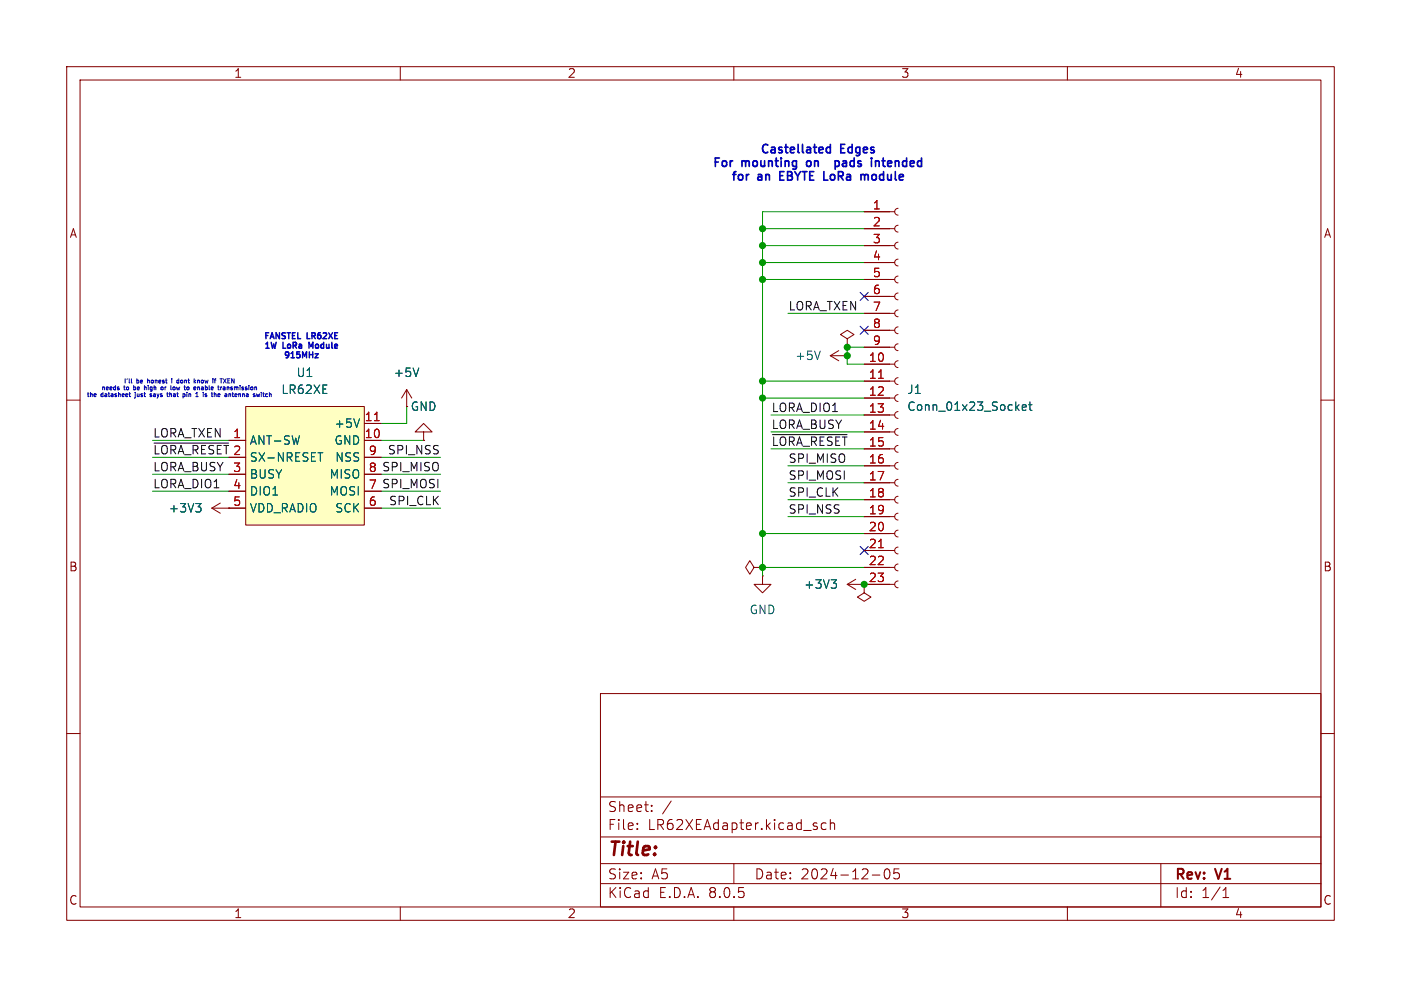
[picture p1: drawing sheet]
<svg xmlns="http://www.w3.org/2000/svg" width="210mm" height="148mm" viewBox="0 0 210 148" stroke-linecap="round" stroke-linejoin="round" font-family="sans-serif">
<g fill="none" stroke="#840000" stroke-width=".15">
<path d="M10 10h190v128h-190zM12 12h186v124h-186zM60 10v2M110 10v2M160 10v2M129.5 39.4h4.6M129.5 36.8h4.6M129.5 34.3h4.6M129.5 31.8h4.6M134.6 38.9a.51 .51 0 0 0-.5 .5 .51 .51 0 0 0 .5 .5M134.6 36.3a.51 .51 0 0 0-.5 .5 .51 .51 0 0 0 .5 .5M134.6 33.8a.51 .51 0 0 0-.5 .5 .51 .51 0 0 0 .5 .5"/>
<path d="M134.6 31.2a.51 .51 0 0 0-.5 .6 .51 .51 0 0 0 .5 .5M10 60h2M124.5 53.3l1.2 .8M124.5 53.3h2.5M125.7 52.6l-1.2 .7M127 50.8l1-.6-1-.7-1 .7 1 .6v1.3M127 52.1h.1M127 53.3h.1M129.5 59.7h4.6M129.5 57.2h4.6M129.5 54.6h4.6M129.5 52.1h4.6"/>
<path d="M129.5 49.5h4.6M129.5 47h4.6M129.5 44.5h4.6M129.5 41.9h4.6M134.6 59.2a.51 .51 0 0 0-.5 .5 .51 .51 0 0 0 .5 .5M134.6 56.6a.51 .51 0 0 0-.5 .6 .51 .51 0 0 0 .5 .5M134.6 54.1a.51 .51 0 0 0-.5 .5 .51 .51 0 0 0 .5 .5M134.6 51.6a.51 .51 0 0 0-.5 .5 .51 .51 0 0 0 .5 .5M134.6 49a.51 .51 0 0 0-.5 .5 .51 .51 0 0 0 .5 .5M134.6 46.5a.51 .51 0 0 0-.5 .5 .51 .51 0 0 0 .5 .5M134.6 43.9a.51 .51 0 0 0-.5 .6 .51 .51 0 0 0 .5 .5M134.6 41.4a.51 .51 0 0 0-.5 .5 .51 .51 0 0 0 .5 .5"/>
<path d="M198 60h2M31.7 76.2l1.3 .8M31.7 76.2h2.6M33 75.4l-1.3 .8M34.3 76.2h.1M129.5 77.5h4.6M129.5 74.9h4.6M129.5 72.4h4.6M129.5 69.9h4.6M129.5 67.3h4.6M129.5 64.8h4.6M129.5 62.2h4.6"/>
<path d="M134.6 79.5a.51 .51 0 0 0-.5 .5 .51 .51 0 0 0 .5 .5M134.6 77a.51 .51 0 0 0-.5 .5 .51 .51 0 0 0 .5 .5M134.6 74.4a.51 .51 0 0 0-.5 .5 .51 .51 0 0 0 .5 .5M134.6 71.9a.51 .51 0 0 0-.5 .5 .51 .51 0 0 0 .5 .5M134.6 69.3a.51 .51 0 0 0-.5 .6 .51 .51 0 0 0 .5 .5M134.6 66.8a.51 .51 0 0 0-.5 .5 .51 .51 0 0 0 .5 .5M134.6 64.3a.51 .51 0 0 0-.5 .5 .51 .51 0 0 0 .5 .5M134.6 61.7a.51 .51 0 0 0-.5 .5 .51 .51 0 0 0 .5 .5M113 85.1l-.6-1-.6 1 .6 1 .6-1h1.3M114.3 85.1h.1M114.3 86.4v1.2h1.3l-1.3 1.3-1.3-1.3h1.3M114.3 86.4h.1"/>
<path d="M127 87.6h7.1M127 87.6l1.3 .8M128.3 86.9l-1.3 .7M129.5 87.6h.1M129.5 87.6v1.3l1.1 .6-1.1 .7-1-.7 1-.6M129.5 85.1h4.6M129.5 82.6h4.6M129.5 80h4.6M134.6 87.1a.51 .51 0 0 0-.5 .5 .51 .51 0 0 0 .5 .5M134.6 84.6a.51 .51 0 0 0-.5 .5 .51 .51 0 0 0 .5 .5M134.6 82a.51 .51 0 0 0-.5 .6 .51 .51 0 0 0 .5 .5M10 110h2"/>
<path d="M90 104h108v32h-108zM90 119.5h108M198 110h2M60 136v2M90 132.5h108M90 129.5h108M90 125.5h108M95.5 124.2v.2M95.5 123.5v.1M97.7 121.5v.2M97.7 120.8v.1M100.6 120.1l-1.3 1.9"/>
<path d="M110 136v2M110 129.5v3M123.8 123.5l-.4-.1-.3 .3v.4l.2 .2h.5M124.5 123.5a.37 .37 0 0 1 .6 .1v.8M124.5 122.9v1.5M130.8 131.2h1.1M132.7 130.4l.3-.1a.94 .94 0 0 1 0 1.5h-.1a.91 .91 0 0 1-.2-1.4zM134.8 130.3h-.8v.7l.2-.1h.5l.1 .2v.5l-.3 .2h-.3l-.2-.2M160 136v2M174 129.5v6.5M183.3 134.6h.9M183.3 133.5l.5-.4v1.5"/>
</g>
<path d="M131.7 56.7h.7M131.7 82.1h.7" fill="none" stroke="#a90000" stroke-width=".15"/>
<path d="M123 52.6l-.5 1.3M29.3 75.5h.8l-.4 .5M29.9 76l.2 .2v.3l-.2 .3M153.2 61.1l.6-.1v-.2l-.4-.1-.2 .2 .1 .6h.5M154.2 60.7h.5M154.4 60.3v1.1l.3 .1M124.6 86.9h.8l-.4 .5M125.1 87.4l.3 .3v.3l-.3 .2" fill="none" stroke="#006464" stroke-width=".15"/>
<path d="M36.8 61h17.8v17.7h-17.8z" fill="#ffffc2"/>
<g fill="none" stroke="#840000" stroke-width=".15">
<path d="M129.5 31.8h3.8M129.5 34.3h3.8M129.5 36.8h3.8M129.5 39.4h3.8M61 58.4l-.8 1.3M61 58.4v2.6M61 58.4l.7 1.3M129.5 54.6h3.8M129.5 57.2h3.8M129.5 59.7h3.8M129.5 41.9h3.8M129.5 44.5h3.8"/>
<path d="M129.5 47h3.8M129.5 49.5h3.8M129.5 52.1h3.8M34.3 76.2h.1M34.3 66h2.5M34.3 71.1h2.5M34.3 73.7h2.5M34.3 76.2h2.5M36.8 61h17.8v17.7h-17.8zM54.6 66h2.5M54.6 63.5h2.5M54.6 71.1h2.5"/>
<path d="M54.6 73.7h2.5M54.6 76.2h2.5M54.6 68.6h2.5M63.5 64.8h1.3l-1.3-1.3-1.3 1.3h1.3v1.2M63.5 66h.1M129.5 62.2h3.8M129.5 64.8h3.8M129.5 67.3h3.8M129.5 69.9h3.8M129.5 72.4h3.8M129.5 74.9h3.8M129.5 77.5h3.8"/>
<path d="M129.5 87.6h.1M129.5 80h3.8M129.5 82.6h3.8M129.5 85.1h3.8M129.5 87.6h3.8"/>
</g>
<path d="M42.5 59h.6M62.8 55.2l-.4 1.3M29.3 75.5h.8l-.4 .5M29.9 76l.2 .2v.3l-.2 .3M47.7 67.9h.7M53.9 62.8l-.4 1.3M153.2 61.1l.6-.1v-.2l-.4-.1-.2 .2 .1 .6h.5M154.2 60.7h.5M154.4 60.3v1.1l.3 .1M124.6 86.9h.8l-.4 .5M125.1 87.4l.3 .3v.3l-.3 .2" fill="none" stroke="#006464" stroke-width=".15"/>
<path d="M131.7 56.7h.7M56.1 63.1h.7M131.7 82.1h.7" fill="none" stroke="#a90000" stroke-width=".15"/>
<path d="M23.1 66.4h11.2M115.8 65.2h11.2" fill="none" stroke="#0f0f0f" stroke-width=".15"/>
<path d="M124.5 21.6v1.3M124.5 22.1h-.4l-.2 .2v.4l.1 .2h.5M125.2 24.1v1.3M125.6 24.1l-.4 .1M125.8 24.4v.3l-.1 .2h-.5M129.6 26.3v.7M131.8 24.3v.7" fill="none" stroke="#0000c2" stroke-width=".25"/>
<path d="M46.6 52l-.3-.7v.9M47.2 53.1h.5l-.5 .6h.5" fill="none" stroke="#0000c2" stroke-width=".22"/>
<g fill="none" stroke="#0000c2" stroke-width=".15">
<path d="M14.4 59.1v.1l-.3 .1M17.7 58.2l.2 .1M17.7 58l.1 .1M17.9 58.4l-.2 .1M17.9 58.3v.1M19.3 59.1h.3M19.4 58.8v.6l.2 .1M19.7 56.8v.5l.1 .1M20 58.4l.2 .1M20 57.8v.7M20.2 58l-.2 .1M20.3 59.1v.5l-.1 .1"/>
<path d="M21.6 58.1h.3v.4M21.6 57.8v.7M22.1 56.8v.6M22.3 57l-.2 .1M22.5 59.2l.3 .2-.1 .1-.2-.1M24.2 58.1l.1-.1 .2 .2-.1 .2h-.2M24.7 58v.5M24.9 58l-.2 .2M25.1 58.8v.6M25.4 59.1h.3v.4M25.4 58.8v.7M25.6 57.8v.6"/>
<path d="M25.7 56.8v.1M25.7 57v.4M26.5 58l.1 .5 .1-.3M27.3 57l-.2 .1v.3h.2M28 59.1v.4M28.3 59.1v.4M28.3 59.1h.3M28.3 59.1h.1M29.6 57.1l.3-.1v.4M29.6 57v.4M30.2 57.1v.3M30.3 58l.1 .1 .1 .4"/>
<path d="M30.5 58.8v.1M30.5 59.1v.4M30.5 58.4l-.2 .1M30.5 58.2h-.2M30.7 59.4l.2 .1M30.8 57.8v.7M30.8 58.4v.1M30.8 59.1h-.1l.1 .2M30.8 58v.1M31.7 59.1h.2M31.8 58.8v.6l.1 .1M32.1 58.8v.7"/>
<path d="M32.2 59.1h-.1M33 56.8h.3M33.2 56.8v.6M33.9 59.1h-.2M33.9 59.2l-.2 .1v.1l.2 .1M34 58.1h.3v.4M34 58v.5M34.2 57.4h.3M34.2 56.8h.3M34.2 57.1h.2M34.6 58.4l.2 .1M34.7 57.4v-.6l.4 .6"/>
<path d="M34.8 58l-.2 .1 .2 .1M35.8 59.1h.2l.1 .4M35.8 59.1v.4M39.8 59.4h.3M40.1 59.1h-.3M40.4 58.8v.7M40.4 59.1h.2l.1 .4M40.4 59.1h.1"/>
</g>
<g fill="none" stroke="#009600" stroke-width=".15">
<path d="M114.3 36.8h15.2M114.3 34.3h15.2M114.3 39.4h15.2M129.5 31.8h-15.2v54.6M114.3 57.2h15.2M114.3 41.9h15.2M114.3 59.7h15.2M118.1 47h11.4M129.5 52.1h-2.5v2.5h2.5M22.9 66h11.4M22.9 68.6h11.4M22.9 73.7h11.4"/>
<path d="M22.9 71.1h11.4M57.1 66h6.4M57.1 68.6h8.9M57.1 73.7h8.9M57.1 71.1h8.9M57.1 76.2h8.9M61 61v2.5h-3.9M115.6 62.2h13.9M115.6 67.3h13.9M115.6 64.8h13.9M118.1 69.9h11.4M118.1 72.4h11.4"/>
<path d="M118.1 77.5h11.4M118.1 74.9h11.4M114.3 80h15.2M114.3 85.1h15.2"/>
</g>
<path d="M128.9 48.9l1.2 1.2M128.9 43.8l1.2 1.3M130.1 48.9l-1.2 1.2M130.1 43.8l-1.2 1.3M128.9 81.9l1.2 1.3M130.1 81.9l-1.2 1.3" fill="none" stroke="#000084" stroke-width=".15"/>
<g fill="#009600" stroke="#009600" stroke-width=".15">
<circle cx="127" cy="52.1" r=".46"/>
<circle cx="114.3" cy="41.9" r=".46"/>
<circle cx="114.3" cy="39.4" r=".46"/>
<circle cx="114.3" cy="34.3" r=".46"/>
<circle cx="114.3" cy="36.8" r=".46"/>
<circle cx="127" cy="53.3" r=".46"/>
<circle cx="129.5" cy="87.6" r=".46"/>
<circle cx="114.3" cy="85.1" r=".46"/>
<circle cx="114.3" cy="80" r=".46"/>
<circle cx="114.3" cy="57.2" r=".46"/>
<circle cx="114.3" cy="59.7" r=".46"/>
</g>
<text font-size="2.8" fill="#840000" x="91" y="128.9">Title:</text>
<g font-size="2.1" fill="#840000">
<text x="91" y="124.7">File:</text>
<text x="91" y="122">Sheet:</text>
<text x="97.1" y="124.7">LR62XEAdapter.kicad_sch</text>
<text x="91" y="134.9">KiCad</text>
<text x="91" y="132.1">Size:</text>
<text x="97.7" y="132.1">A5</text>
<text x="98.7" y="134.9">E.D.A.</text>
<text x="106.3" y="134.9">8.0.5</text>
<text x="113" y="132.1">Date:</text>
<text x="120" y="132.1">2024-12-05</text>
<text x="176" y="132.3">Rev:</text>
<text x="176" y="134.9">Id:</text>
<text x="180.1" y="134.9">1/1</text>
<text x="182.4" y="132.3">V1</text>
</g>
<g font-size="1.8" fill="#840000">
<text x="35" y="11.9">1</text>
<text x="85" y="11.9">2</text>
<text x="135" y="11.9">3</text>
<text x="185" y="11.9">4</text>
<text x="10.3" y="35.9">A</text>
<text x="198.4" y="35.9">A</text>
<text x="61.5" y="61.8">GND</text>
<text x="22.9" y="68.2">~{LORA_RESET}</text>
<text x="10.3" y="85.9">B</text>
<text x="198.3" y="85.9">B</text>
<text x="10.3" y="135.9">C</text>
<text x="35" y="137.9">1</text>
<text x="85" y="137.9">2</text>
<text x="135" y="137.9">3</text>
<text x="185" y="137.9">4</text>
<text x="198.3" y="135.9">C</text>
</g>
<g font-size="1.8" fill="#0000c2">
<text x="113.8" y="23.4">Castellated</text>
<text x="126" y="23.4">Edges</text>
<text x="106.7" y="25.4">For</text>
<text x="109.5" y="27.4">for</text>
<text x="111.2" y="25.4">mounting</text>
<text x="113.6" y="27.4">an</text>
<text x="117.4" y="27.4">EBYTE LoRa</text>
<text x="121.4" y="25.4">on</text>
<text x="126.7" y="25.4">pads</text>
<text x="130.5" y="27.4">module</text>
<text x="132.6" y="25.4">intended</text>
</g>
<g font-size="1.8" fill="#a90000">
<text x="130.7" y="31.5">1</text>
<text x="130.7" y="34">2</text>
<text x="130.7" y="36.6">3</text>
<text x="130.7" y="39.1">4</text>
<text x="130.7" y="41.7">5</text>
<text x="130.7" y="44.2">6</text>
<text x="130.7" y="46.7">7</text>
<text x="130.7" y="49.3">8</text>
<text x="130.7" y="51.8">9</text>
<text x="130.1" y="54.4">10</text>
<text x="130.1" y="56.9">11</text>
<text x="130.1" y="59.4">12</text>
<text x="34.9" y="65.8">1</text>
<text x="54.6" y="65.8">10</text>
<text x="54.6" y="63.2">11</text>
<text x="130.1" y="62">13</text>
<text x="130.1" y="64.5">14</text>
<text x="34.9" y="68.3">2</text>
<text x="34.9" y="70.9">3</text>
<text x="55.2" y="68.3">9</text>
<text x="55.2" y="70.9">8</text>
<text x="130.1" y="69.6">16</text>
<text x="130.1" y="67.1">15</text>
<text x="34.9" y="73.4">4</text>
<text x="34.9" y="75.9">5</text>
<text x="55.2" y="75.9">6</text>
<text x="55.2" y="73.4">7</text>
<text x="130.1" y="72.1">17</text>
<text x="130.1" y="74.7">18</text>
<text x="130.1" y="77.2">19</text>
<text x="130.1" y="79.8">20</text>
<text x="130.1" y="82.3">21</text>
<text x="130.1" y="84.8">22</text>
<text x="130.1" y="87.4">23</text>
</g>
<g font-size="1.8" fill="#0f0f0f">
<text x="118.1" y="46.6">LORA_TXEN</text>
<text x="22.9" y="65.7">LORA_TXEN</text>
<text x="115.6" y="64.4">LORA_BUSY</text>
<text x="115.6" y="61.9">LORA_DIO1</text>
<text x="22.9" y="70.8">LORA_BUSY</text>
<text x="55.2" y="70.9">8 SPI_MISO</text>
<text x="58" y="68.2">SPI_NSS</text>
<text x="115.6" y="67">~{LORA_RESET} 15</text>
<text x="118.1" y="69.5">SPI_MISO</text>
<text x="22.9" y="73.3">LORA_DIO1</text>
<text x="55.2" y="73.4">7 SPI_MOSI</text>
<text x="58.2" y="75.9">SPI_CLK</text>
<text x="118.1" y="72">SPI_MOSI</text>
<text x="118.1" y="74.6">SPI_CLK</text>
<text x="118.1" y="77.1">SPI_NSS</text>
</g>
<g font-size="1.8" fill="#006464">
<text x="42.1" y="59.3">LR62XE</text>
<text x="44.3" y="56.7">U1</text>
<text x="58.9" y="56.7">+5V</text>
<text x="119.1" y="54.2">+5V</text>
<text x="135.9" y="59.3">J1</text>
<text x="50" y="64.4">+5V</text>
<text x="135.9" y="61.8">Conn_01x23_Socket</text>
<text x="37.3" y="66.9">ANT-SW</text>
<text x="37.3" y="69.4">SX-NRESET</text>
<text x="37.3" y="72">BUSY</text>
<text x="49.3" y="72">MISO</text>
<text x="50" y="66.9">GND</text>
<text x="50.1" y="69.4">NSS</text>
<text x="25.2" y="77.1">+3V3</text>
<text x="37.3" y="74.5">DIO1</text>
<text x="37.3" y="77.1">VDD_RADIO</text>
<text x="49.3" y="74.5">MOSI</text>
<text x="50.1" y="77.1">SCK</text>
<text x="120.4" y="88.5">+3V3</text>
<text x="112.3" y="92.3">GND</text>
</g>
<g font-size="1.2" fill="#0000c2">
<text x="39.4" y="51.2">FANSTEL</text>
<text x="39.4" y="52.6">1W</text>
<text x="42.5" y="52.6">LoRa</text>
<text x="46.1" y="51.2">LR62XE</text>
<text x="46.8" y="52.6">Module</text>
<text x="42.4" y="54">915MHz</text>
</g>
<g font-size=".9" fill="#0000c2">
<text x="12.9" y="59.7">the</text>
<text x="15.1" y="58.7">needs</text>
<text x="15.2" y="59.7">datasheet</text>
<text x="18.4" y="57.7">I'll</text>
<text x="18.6" y="58.7">to</text>
<text x="20.4" y="58.7">be</text>
<text x="20.5" y="57.7">be</text>
<text x="20.6" y="59.7">just</text>
<text x="22.3" y="58.7">high</text>
<text x="22.5" y="57.7">honest</text>
<text x="23.2" y="59.7">says</text>
<text x="25.2" y="58.7">or</text>
<text x="26.1" y="59.7">that</text>
<text x="26.4" y="57.7">i</text>
<text x="26.9" y="58.7">low</text>
<text x="27.5" y="57.7">dont</text>
<text x="28.8" y="59.7">pin</text>
<text x="29.3" y="58.7">to</text>
<text x="30.4" y="57.7">know</text>
<text x="31" y="59.7">1</text>
<text x="31.1" y="58.7">enable</text>
<text x="32.5" y="59.7">is</text>
<text x="33.6" y="57.7">if</text>
<text x="34.1" y="59.7">the</text>
<text x="35" y="58.7">transmission</text>
<text x="35.1" y="57.7">TXEN</text>
<text x="36.4" y="59.7">antenna</text>
</g>
</svg>
